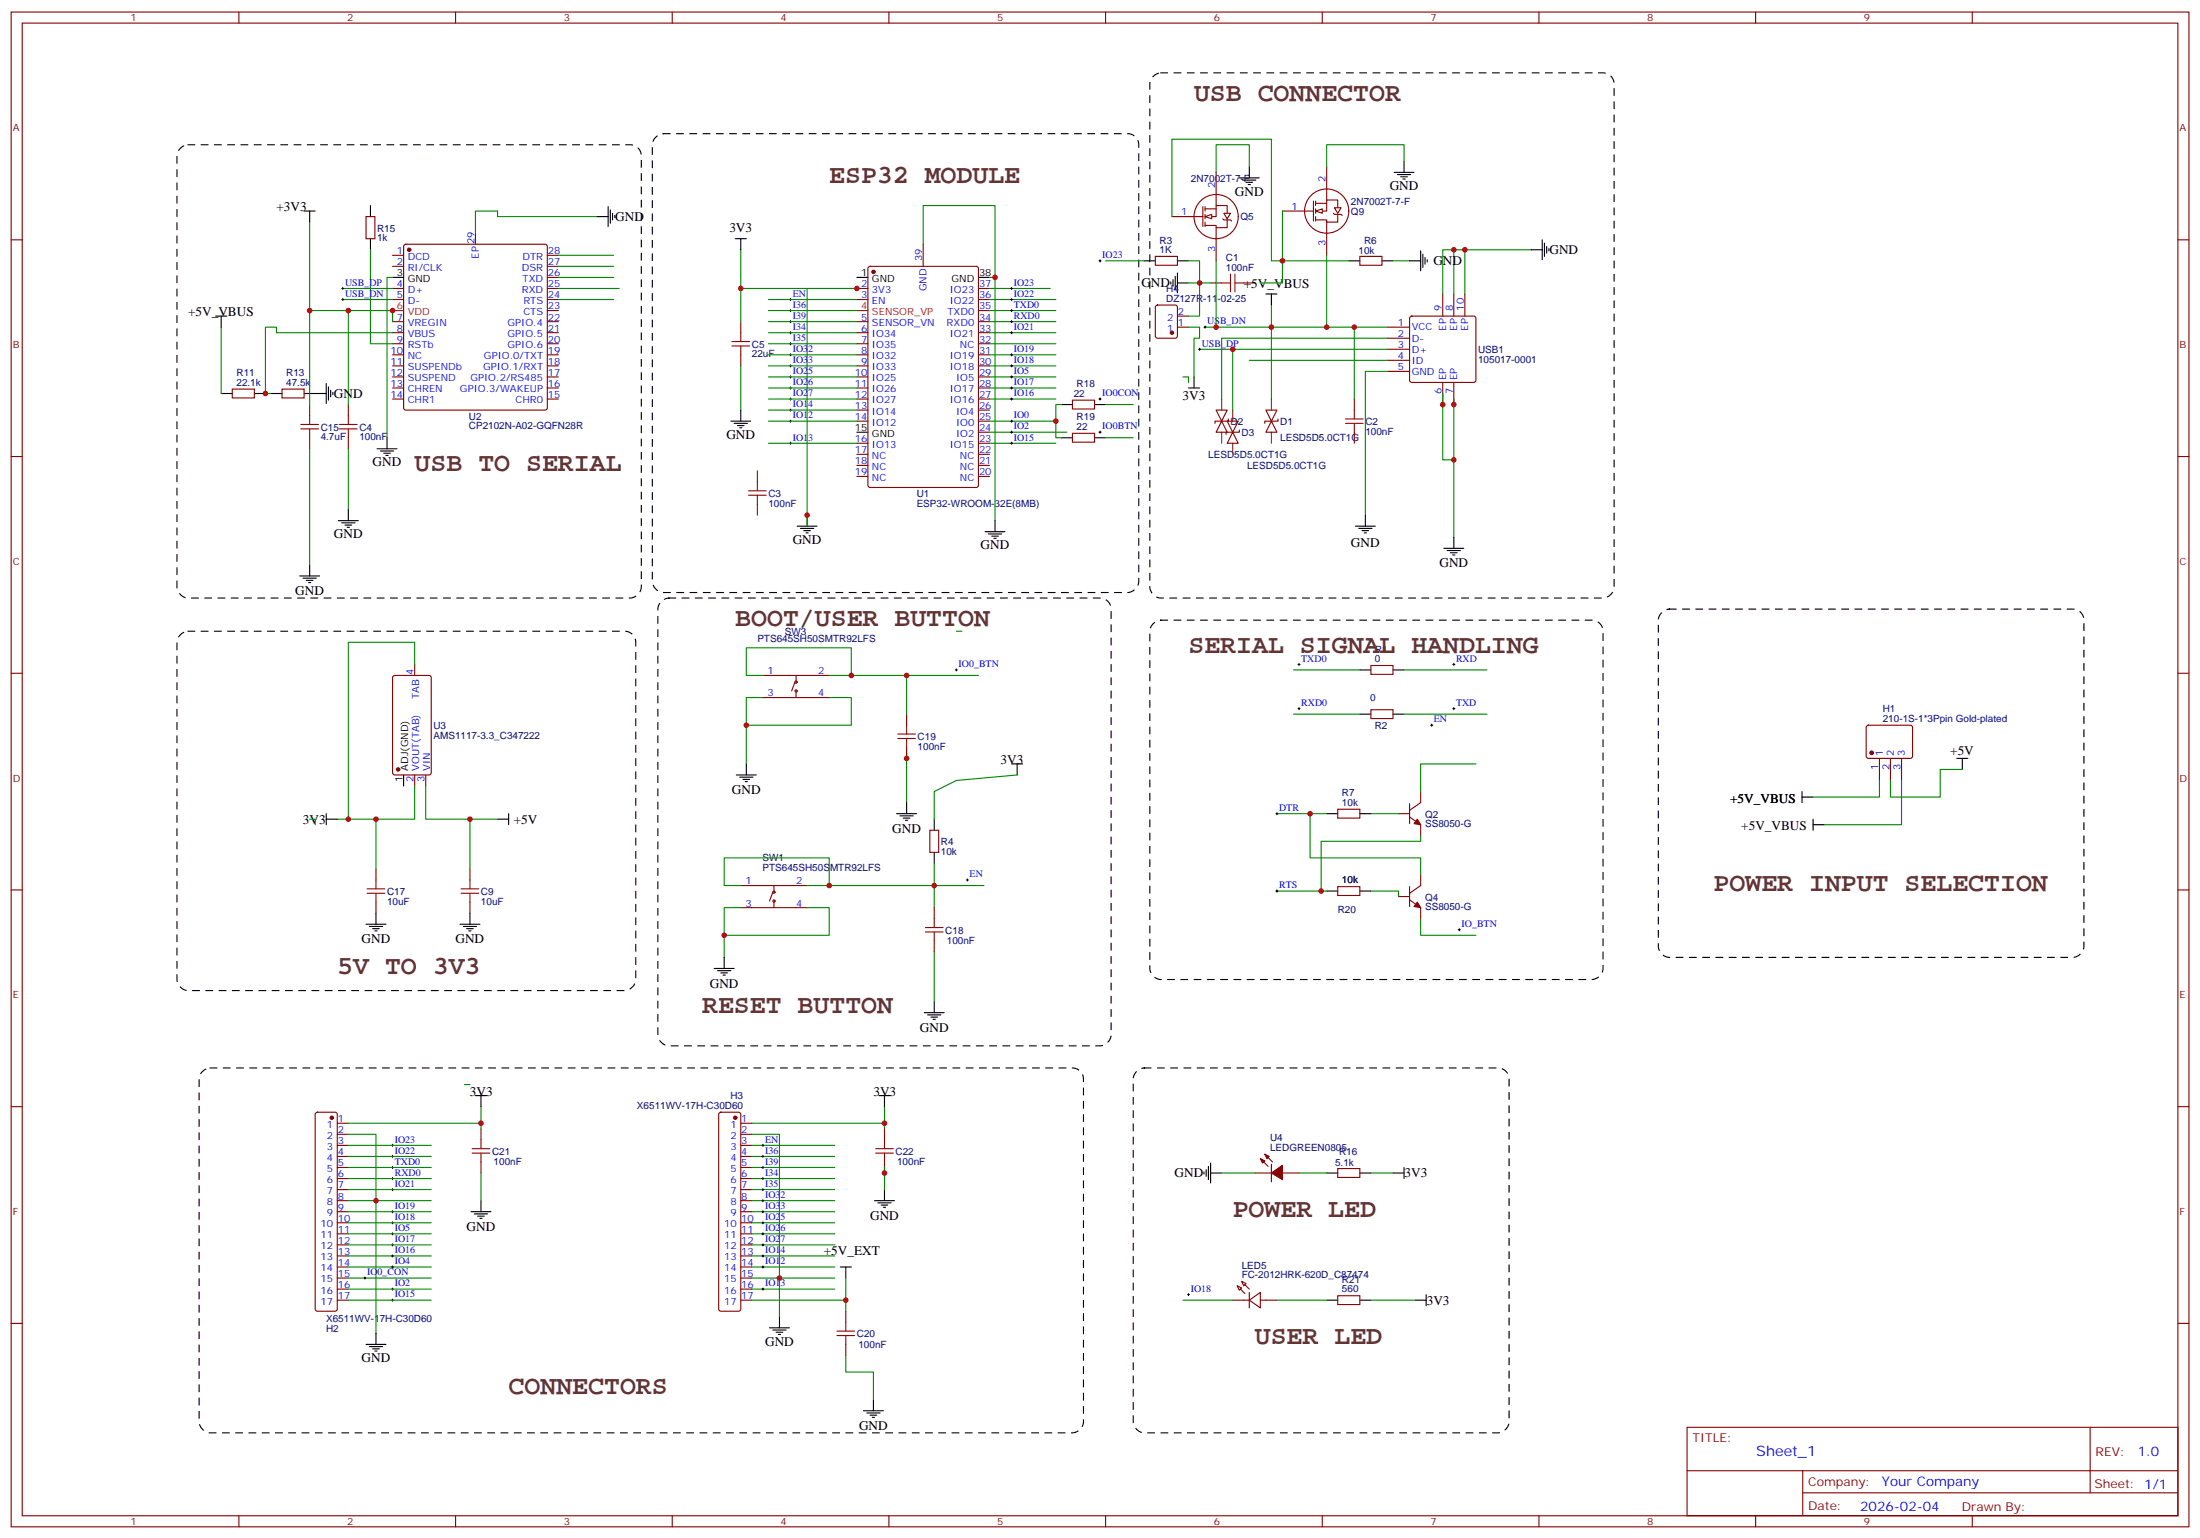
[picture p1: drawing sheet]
<svg xmlns="http://www.w3.org/2000/svg" width="702mm" height="491mm" viewBox="0 0 702 491" stroke-linecap="round" stroke-linejoin="round" font-family="sans-serif">
<g fill="none" stroke="#870000" stroke-width=".35">
<path d="M3.6 3.8h694.9v483.4h-694.9zM7.1 7.4h687.9v476.2h-687.9zM76.2 3.8v3.6M145.4 3.8v3.6M214.5 3.8v3.6M283.7 3.8v3.6M352.8 3.8v3.6M422 3.8v3.6M491.1 3.8v3.6M560.2 3.8v3.6M629.4 3.8v3.6M388.1 55v10.6"/>
<path d="M3.6 76.5h3.5M116.8 69.1h2.8v7.1h-2.8zM129 78.1l.5-.2h44.5l.5 .2 .2 .5v51.5l-.3 .5-.4 .2h-44.5l-.5-.2-.2-.5v-51.5zM151.7 74.4v3.5M294.6 77.9v7.1M374 69.1h9.9M383.9 65.9v6.4M384.6 66.6h3.5M384.6 65.9v1.4M384.6 68.4v1.4M384.6 70.9v1.4M388.1 72.6v10.6"/>
<path d="M391.6 70.2v2.4h-3.5v-.7h-3.5M391.6 68.1v-2.5h-3.5v3.5h-3.5M695 76.5h3.5M125.3 92h3.5M125.3 95.6h3.5M125.3 81.5h3.5M125.3 85h3.5M174.7 92h3.5M174.7 95.6h3.5M174.7 99.1h3.5M174.7 81.5h3.5M174.7 85h3.5"/>
<path d="M174.7 88.5h3.5M273.4 92h3.6M273.4 95.6h3.6M277.2 85.2l.5-.2h33.8l.7 .4v69.4l-.4 .7h-34.1l-.7-.4v-69.4zM312.2 92h3.6M312.2 95.6h3.6M312.2 99.1h3.6M368.7 81.8h7v2.8h-7zM386.3 90.3h3.6M396.9 90.3h3.5M434 81.8h7v2.8h-7zM460.4 93.8v7.1"/>
<path d="M463.9 93.8v7.1M467.5 93.8v7.1M125.3 102.6h3.5M125.3 106.2h3.5M125.3 109.7h3.5M125.3 113.2h3.5M125.3 116.7h3.5M174.7 102.6h3.5M174.7 106.2h3.5M174.7 109.7h3.5M174.7 113.2h3.5M174.7 116.7h3.5"/>
<path d="M236.4 102.6v3.6M236.4 113.2v3.5M273.4 102.6h3.6M273.4 106.2h3.6M273.4 109.7h3.6M273.4 113.2h3.6M273.4 116.7h3.6M312.2 102.6h3.6M312.2 106.2h3.6M312.2 109.7h3.6M312.2 113.2h3.6M312.2 116.7h3.6"/>
<path d="M442.8 104.4h7M442.8 107.9h7M442.8 111.4h7M442.8 115h7M442.8 118.5h7M450.1 101.1l.4-.2h19.8l.5 .2 .2 .5v19.7l-.2 .5-.5 .2h-19.8l-.5-.2-.2-.5v-19.7zM74.1 124.1h7.1v2.9h-7.1zM90 124.1h7v2.9h-7zM98.8 129.1v3.5M98.8 139.7v3.5M111.2 129.1v3.5M111.2 139.7v3.5"/>
<path d="M125.3 120.3h3.5M125.3 123.8h3.5M125.3 127.3h3.5M174.7 120.3h3.5M174.7 123.8h3.5M174.7 127.3h3.5M273.4 120.3h3.6M273.4 123.8h3.6M273.4 127.3h3.6M273.4 130.8h3.6M273.4 134.4h3.6M312.2 120.3h3.6"/>
<path d="M312.2 123.8h3.6M312.2 127.3h3.6M312.2 130.8h3.6M312.2 134.4h3.6M312.2 137.9h3.6M342.2 127.7h7.1v2.8h-7.1zM342.2 138.3h7.1v2.8h-7.1zM388.1 130.8h3.5l-1.7 3.6zM389.9 134.4l1.7 3.5h-3.5zM391.6 134.4h3.5l-1.7 3.5zM392 133.7v.7h-4.3v.7M393.4 137.9l1.7 3.5h-3.5z"/>
<path d="M395.5 137.2v.7h-4.2v.7M404 130.8h3.5l-1.8 3.6zM405.7 134.4l1.8 3.5h-3.5zM407.8 133.7v.7h-4.2v.7M432.2 127.3v3.5M432.2 137.9v3.5M460.4 122v7.1M463.9 122v7.1M3.6 145.7h3.5M241.7 150.2v3.6M273.4 141.4h3.6M273.4 145h3.6"/>
<path d="M273.4 148.5h3.6M273.4 152h3.6M312.2 141.4h3.6M312.2 145h3.6M312.2 148.5h3.6M312.2 152h3.6M695 145.7h3.5M241.7 160.8v3.6M3.6 214.8h3.5M125.5 215.7l.5-.2h10.9l.7 .4v30.7l-.4 .6-11.2 .1-.7-.5v-30.6zM132.3 212v3.5M243.5 215.5h21.1"/>
<path d="M253.7 217.6l-1.1 2.9M254 215.5v1.8M437.5 212.3h7v2.9h-7zM695 214.8h3.5M243.5 222.6h21.1M254 220.8v1.8M289.3 227.9v3.5M289.3 238.4v3.6M437.5 226.4h7v2.9h-7zM595.8 231.6l.4-.2h13.4l.5 .2 .2 .5v9.4l-.7 .5-13.6-.1-.5-.6v-9.2zM132.3 247.3v3.5M135.9 247.3v3.5"/>
<path d="M426.9 258.2h7.1v2.8h-7.1zM446.3 259.6h3.5M449.8 256.4v6.4M453.4 252.6v3.5l-3.6 2.5M599.8 242v7M603.3 242v7M606.8 242v7M120 277.2v3.6M150 277.2v3.6M296.7 264.9h2.8v7.1h-2.8zM449.8 260.7l3.6 2.4v3.6M453.4 279v3.5l-3.6 2.5"/>
<path d="M3.6 284h3.5M120 287.8v3.6M150 287.8v3.6M236.4 289.6h21.2M236.4 282.5h21.2M246.6 284.7l-1 2.8M247 282.5v1.8M247 287.8v1.8M298.1 289.6v3.5M426.9 282.9h7.1v2.8h-7.1zM446.3 286.1h3.5M449.8 287.1l3.6 2.5v3.5"/>
<path d="M449.8 282.9v6.3M695 284h3.5M298.1 300.2v3.5M3.6 353.1h3.5M100.8 355.1l.5-.2h5.6l.5 .2 .2 .5v62.1l-.2 .5-.5 .2h-5.6l-.5-.3-.2-.4v-62.1zM107.6 358.4h3.6M229.6 355.1l.4-.2h5.7l.5 .2 .2 .5v62.1l-.2 .5-.5 .2h-5.7l-.5-.3-.2-.4v-62.1zM236.4 358.4h3.5M695 353.1h3.5M107.6 361.9h3.6M107.6 365.4h3.6M107.6 369h3.6"/>
<path d="M107.6 372.5h3.6M107.6 376h3.6M107.6 379.6h3.6M153.5 360.2v3.5M153.5 370.7v3.6M236.4 361.9h3.5M236.4 365.4h3.5M236.4 369h3.5M236.4 372.5h3.5M236.4 376h3.5M236.4 379.6h3.5M282.3 360.2v3.5"/>
<path d="M282.3 370.7v3.6M426.9 372.9h7.1v2.8h-7.1zM107.6 383.1h3.6M107.6 386.6h3.6M107.6 390.1h3.6M107.6 393.7h3.6M107.6 397.2h3.6M236.4 383.1h3.5M236.4 386.6h3.5M236.4 390.1h3.5M236.4 393.7h3.5M236.4 397.2h3.5"/>
<path d="M107.6 400.7h3.6M107.6 404.2h3.6M107.6 407.8h3.6M107.6 411.3h3.6M107.6 414.8h3.6M236.4 400.7h3.5M236.4 404.2h3.5M236.4 407.8h3.5M236.4 411.3h3.5M236.4 414.8h3.5M269.9 418.4v3.5M3.6 422.2h3.5"/>
<path d="M269.9 428.9v3.6M695 422.2h3.5M538.4 455.4h156.6v28.2h-156.6zM667 455.4v20.9M538.4 469.2h156.5M575.3 476.3h119.6M575.3 469.2v14.2M76.2 483.6v3.6M145.4 483.6v3.6M214.5 483.6v3.6M283.7 483.6v3.6M352.8 483.6v3.6"/>
<path d="M422 483.6v3.6M491.1 483.6v3.6M560.2 483.6v3.6M629.4 483.6v3.6"/>
<circle cx="388.1" cy="69.1" r="7.1"/>
<circle cx="254" cy="217.6" r=".35"/>
<circle cx="254" cy="220.5" r=".35"/>
<circle cx="247" cy="284.7" r=".35"/>
<circle cx="247" cy="287.5" r=".35"/>
</g>
<g fill="none" stroke="#000" stroke-width=".35">
<path d="M97 67.3h3.6M98.8 67.3v3.6M118.2 65.6v3.5M118.2 76.2v3.5M190.5 69.1h3.6M194.1 65.9v6.4M194.8 67v4.2M195.5 68.1v2.1M196.2 68.8v.7M234.6 76.2h3.6M236.4 76.2v3.5M488.6 79.7h3.6"/>
<path d="M492.2 76.5v6.4M492.9 77.6v4.2M493.6 78.6v2.2M494.3 79.3v.7M125.3 88.5h3.5M273.4 88.5h3.6M312.2 88.5h3.6M365.2 83.2h3.5M375.7 83.2h3.6M404 93.8h3.5M405.7 93.8v3.5M430.4 83.2h3.6"/>
<path d="M441 83.2h3.5M68.8 100.9h3.6M70.6 100.9v3.5M70.6 125.6h3.5M81.2 125.6h3.5M86.5 125.6h3.5M97 125.6h7.1M104.1 122.4v6.3M104.8 123.4v4.3M105.5 124.5v2.1M106.2 125.2v.7M123.5 139.7v3.5"/>
<path d="M233.2 134.4h6.4M234.3 135.1h4.2M235.3 135.8h2.2M236 136.5h.7M236.4 130.8v3.6M273.4 137.9h3.6M338.7 129.1h3.5M338.7 139.7h3.5M349.3 129.1h3.5M349.3 139.7h3.5M120.3 143.2h6.4M121.4 143.9h4.2"/>
<path d="M122.4 144.6h2.2M123.2 145.3h.7M108 166.1h6.3M109 166.8h4.3M110.1 167.5h2.1M110.8 168.2h.7M111.2 162.6v3.5M254.4 167.9h6.3M255.4 168.6h4.3M256.5 169.3h2.1M257.2 170h.7M257.6 164.4v3.5"/>
<path d="M314.4 169.7h6.3M315.4 170.4h4.3M316.5 171.1h2.1M317.2 171.8h.7M317.5 166.1v3.6M432.5 167.9h6.4M433.6 168.6h4.2M434.7 169.3h2.1M435.4 170h.7M435.7 164.4v3.5M460.8 174.9h6.3M461.8 175.6h4.3"/>
<path d="M462.9 176.4h2.1M463.6 177.1h.7M463.9 171.4v3.5M95.6 183.8h6.4M96.7 184.5h4.2M97.8 185.2h2.1M98.5 185.9h.7M98.8 180.2v3.6M434 213.7h3.5M444.5 213.7h3.6M434 227.9h3.5M444.5 227.9h3.6"/>
<path d="M104.1 259.6v3.5M128.8 247.3v3.5M162.3 259.6v3.5M235 247.3h6.3M236 248h4.3M237.1 248.7h2.1M237.8 249.4h.7M238.2 243.7v3.6M286.1 259.6h6.4M289.3 256.1v3.5M322.8 243.7h3.6M324.6 243.7v3.6"/>
<path d="M423.4 259.6h3.5M434 259.6h3.5M575.1 254.3h3.5M575.1 252.6v3.5M624.5 242h3.5M626.2 242v3.5M104.1 261.4h3.5M158.8 261.4h3.5M287.2 260.3h4.2M288.3 261h2.1M289 261.7h.7M298.1 261.4v3.5"/>
<path d="M298.1 272v3.5M578.6 263.1h3.5M578.6 261.4v3.5M116.8 294.9h6.4M117.9 295.6h4.2M118.9 296.3h2.1M119.6 297h.7M120 291.4v3.5M146.8 294.9h6.3M147.8 295.6h4.3M148.9 296.3h2.1M149.6 297h.7"/>
<path d="M150 291.4v3.5M423.4 284.3h3.5M434 284.3h3.5M227.9 309h6.4M229 309.7h4.2M230 310.4h2.2M230.8 311.1h.7M231.1 305.5v3.5M298.1 319.6v3.5M295 323.1h6.3M296 323.8h4.2M297.1 324.5h2.1"/>
<path d="M297.8 325.2h.7M151.7 349.6h3.6M153.5 349.6v3.5M280.5 349.6h3.5M282.3 349.6v3.5M282.3 379.6v3.5M423.4 374.3h3.5M434 374.3h3.5M150.3 386.6h6.4M151.4 387.3h4.2M152.4 388h2.2M153.1 388.7h.7"/>
<path d="M153.5 383.1v3.5M279.1 383.1h6.3M280.1 383.8h4.3M281.2 384.5h2.1M281.9 385.2h.7M268.1 404.2h3.6M269.9 404.2v3.6M116.8 428.9h6.4M117.9 429.6h4.2M118.9 430.4h2.1M119.6 431.1h.7M120 425.4v3.5"/>
<path d="M245.6 423.7h6.3M246.6 424.4h4.3M247.7 425.1h2.1M248.4 425.8h.7M248.7 420.1v3.6M275.6 450.1h6.3M276.6 450.8h4.2M277.7 451.5h2.1M278.4 452.2h.7M278.7 446.6v3.5"/>
</g>
<path d="M125.3 99.1h3.5M273.4 99.1h3.6" fill="none" stroke="#f00" stroke-width=".35"/>
<g fill="#870000" stroke="#870000" stroke-width=".35">
<path d="M452.3 261.4l1.1 1.7-2.2-.3z"/>
<path d="M452.3 287.8l1.1 1.8-2.2-.4z"/>
<circle cx="278.7" cy="86.7" r=".53"/>
<circle cx="130.6" cy="79.7" r=".53"/>
<circle cx="127" cy="245.5" r=".53"/>
<circle cx="597.3" cy="240.2" r=".53"/>
<circle cx="105.9" cy="356.6" r=".53"/>
<circle cx="234.6" cy="356.6" r=".53"/>
</g>
<path d="M389.9 127.3v3.5M389.9 137.9v3.5M393.4 130.8v3.6M405.7 127.3v3.5M405.7 137.9v3.5M393.4 141.4v3.6" fill="none" stroke="#8c2424" stroke-width=".35"/>
<g fill="none" stroke="#a10000" stroke-width=".35">
<path d="M389.9 90.3h2.8M392.7 87.5v5.6M394.1 90.3h2.8M394.1 87.5v5.6M233.6 110.4h5.6M233.6 109h5.6M236.4 106.2v2.8M236.4 110.4v2.8M96 135.4h5.6M96 136.8h5.6M98.8 132.6v2.8M98.8 136.8v2.9"/>
<path d="M108.3 135.4h5.7M108.3 136.8h5.7M111.2 132.6v2.8M111.2 136.8v2.9M429.4 133.7h5.6M429.4 135.1h5.6M432.2 130.8v2.9M432.2 135.1v2.8M238.9 156.6h5.6M238.9 158h5.6M241.7 153.8v2.8M241.7 158v2.8"/>
<path d="M286.5 234.2h5.6M286.5 235.6h5.6M289.3 231.4v2.8M289.3 235.6v2.8M117.2 285h5.6M117.2 283.6h5.6M120 280.8v2.8M120 285v2.8M147.1 285h5.7M147.1 283.6h5.7M150 280.8v2.8M150 285v2.8"/>
<path d="M295.3 295.9h5.7M295.3 297.4h5.7M298.1 293.1v2.8M298.1 297.4v2.8M150.7 366.5h5.6M150.7 367.9h5.6M153.5 363.7v2.8M153.5 367.9v2.8M279.4 366.5h5.7M279.4 367.9h5.7M282.3 363.7v2.8M282.3 367.9v2.8"/>
<path d="M267.1 424.7h5.6M267.1 426.1h5.6M269.9 421.9v2.8M269.9 426.1v2.8"/>
</g>
<g fill="none" stroke="#008700" stroke-width=".35">
<path d="M98.8 70.9v28.2M118.2 79.7v30h7.1M190.5 69.1h-31.7v-1.8h-7.1v7.1M236.4 79.7v12.3h37h-15.8v75.9M294.6 77.9v-12.3h22.9v100.5M463.9 79.7v14.1M467.5 79.7v14.1M488.6 79.7h-28.2v14.1M109.4 92h15.9M109.4 95.6h15.9M111.2 99.1v30M125.3 88.5h-1.8v51.2"/>
<path d="M178.2 88.5h17.6M178.2 81.5h17.6M178.2 85h17.6M178.2 92h19.4M178.2 95.6h17.6M236.4 92v10.6M245.2 95.6h28.2M245.2 99.1h28.2M315.8 92h19.4M315.8 99.1h21.1M315.8 88.5h1.7M315.8 95.6h21.1"/>
<path d="M405.7 97.3v7.1h-21.1M70.6 104.4v21.2M125.3 102.6v-3.5h-26.5v30M125.3 106.2h-37.1v-1.8h-3.5v21.2h1.8M236.4 116.7v14.1M245.2 102.6h28.2M245.2 113.2h28.2M245.2 106.2h28.2M245.2 109.7h28.2M245.2 116.7h28.2M315.8 102.6h21.1M315.8 106.2h21.1"/>
<path d="M315.8 109.7h21.1M315.8 113.2h21.1M315.8 116.7h21.1M382.8 111.4h10.6M398.7 115h44.1M432.2 104.4v22.9M442.8 107.9h-52.9v19.4M442.8 111.4h-49.4v19.4M442.8 104.4h-37.1v22.9M442.8 118.5h-7.1v45.9M245.2 120.3h28.2M245.2 123.8h28.2"/>
<path d="M245.2 127.3h28.2M245.2 130.8h28.2M245.2 134.4h28.2M315.8 134.4h21.1M315.8 120.3h21.1M315.8 123.8h21.1M315.8 127.3h21.1M315.8 137.9h24.7M338.7 129.1h-1.8v10.6h1.8M352.8 129.1h8.8M352.8 139.7h8.8M460.4 125.6v21.1h3.5v-19.4"/>
<path d="M98.8 143.2v37M111.2 143.2v19.4M245.2 141.4h28.2M315.8 141.4h21.1M463.9 146.7v24.7M132.3 212v-7.1h-21.1v56.5M271.7 215.5h17.6v12.4M305.2 201.4h1.8M238.2 231.4v12.3M243.5 222.6h-5.3v8.8h33.5v-8.8h-7.1M132.3 250.8v10.6h-12.3v15.8M135.9 250.8v10.6h14.1v15.8"/>
<path d="M289.3 240.2v15.9M324.6 247.3l-19.4 1.7-7.1 3.6v8.8M407.5 259.6h15.9M418.1 259.6v14.1h35.3v5.3M437.5 259.6h8.8M471 243.7h-17.6v8.9M599.8 249v5.3h-21.2M606.8 249v14.1h-24.7M626.2 245.5h-7v8.8h-15.9v-5.3M98.8 261.4h1.8v1.7M107.6 261.4h12.4M150 261.4h8.8"/>
<path d="M298.1 275.5v7h15.9M453.4 266.7v1.7h-31.8v15.9M231.1 298.4v7.1M236.4 282.5h-5.3v-8.8h33.5v8.8h-7M236.4 289.6h-5.3v8.8h33.5v-8.8h-7M264.6 282.5h33.5v7.1M407.5 284.3h15.9M437.5 284.3h8.8v1.8M453.4 293.1v5.3h17.6M298.1 303.7v15.9M111.2 358.4h42.3v1.8M148.2 346h1.8"/>
<path d="M153.5 353.1v5.3M239.9 358.4h42.4v1.8M282.3 353.1v5.3M111.2 361.9h8.8v63.5M111.2 379.6h26.4M111.2 376h26.4M111.2 365.4h26.4M111.2 369h26.4M111.2 372.5h26.4M153.5 374.3v8.8M239.9 372.5h26.5M239.9 361.9h8.8v58.2"/>
<path d="M239.9 379.6h26.5M239.9 376h26.5M239.9 365.4h26.5M239.9 369h26.5M282.3 372.5v7.1M111.2 393.7h26.4M111.2 390.1h26.4M111.2 386.6h26.4M111.2 397.2h26.4M111.2 383.1h26.4M239.9 383.1h26.5M239.9 397.2h26.5"/>
<path d="M239.9 393.7h26.5M239.9 390.1h26.5M239.9 386.6h26.5M111.2 411.3h26.4M111.2 400.7h26.4M111.2 414.8h26.4M111.2 407.8h26.4M111.2 404.2h26.4M239.9 404.2h26.5M239.9 411.3h26.5M239.9 400.7h26.5M239.9 414.8h30"/>
<path d="M239.9 407.8h26.5M269.9 407.8v10.6M269.9 432.5v5.3h8.8v8.8"/>
</g>
<g fill="none" stroke="#000" stroke-width=".32">
<path d="M109 92h.7M109 95.6h.7M109.4 91.7v.7M109.4 95.2v.7M251.9 95.6h.7M251.9 99.1h.7M252.3 95.2v.7M252.3 98.7v.7M322.5 92h.7M322.5 95.6h.7M322.5 99.1h.7M322.8 91.7v.7"/>
<path d="M322.8 95.2v.7M322.8 98.7v.7M251.9 116.7h.7M251.9 113.2h.7M251.9 109.7h.7M251.9 106.2h.7M251.9 102.6h.7M252.3 102.3v.7M252.3 105.8v.7M252.3 109.3v.7M252.3 112.9v.7M252.3 116.4v.7"/>
<path d="M252.3 119.9v.7M322.5 116.7h.7M322.5 113.2h.7M322.5 106.2h.7M322.5 102.6h.7M322.8 102.3v.7M322.8 105.8v.7M322.8 112.9v.7M322.8 116.4v.7M322.8 119.9v.7M382.4 111.4h.8M382.8 111.1v.7"/>
<path d="M384.2 104.4h.7M384.6 104v.7M251.9 127.3h.7M251.9 134.4h.7M251.9 130.8h.7M251.9 123.8h.7M251.9 120.3h.7M252.3 123.4v.7M252.3 127v.7M252.3 130.5v.7M252.3 134v.7M322.5 127.3h.7"/>
<path d="M322.5 137.9h.7M322.5 134.4h.7M322.5 123.8h.7M322.5 120.3h.7M322.8 123.4v.7M322.8 127v.7M322.8 134v.7M322.8 137.5v.8M350.7 127.3h.7M350.7 137.9h.7M351 127v.7M351 137.5v.8"/>
<path d="M251.9 141.4h.7M252.3 141.1v.7M322.5 141.4h.7M322.8 141.1v.7M456.5 231.4h.7M456.9 231v.7M407.1 259.6h.7M407.5 259.3v.7M407.1 284.3h.7M407.5 284v.7M465.3 296.7h.8M465.7 296.3v.7"/>
<path d="M124.9 365.4h.7M124.9 369h.7M124.9 372.5h.7M124.9 376h.7M124.9 379.6h.7M125.3 365.1v.7M125.3 368.6v.7M125.3 372.1v.8M125.3 375.7v.7M125.3 379.2v.7M243.1 365.4h.7M243.1 369h.7"/>
<path d="M243.1 372.5h.7M243.1 376h.7M243.1 379.6h.7M243.5 365.1v.7M243.5 368.6v.7M243.5 372.1v.8M243.5 375.7v.7M243.5 379.2v.7M124.9 386.6h.7M124.9 390.1h.7M124.9 393.7h.7M124.9 397.2h.7"/>
<path d="M125.3 386.3v.7M125.3 389.8v.7M125.3 393.3v.7M125.3 396.8v.7M243.1 383.1h.7M243.1 386.6h.7M243.1 390.1h.7M243.1 393.7h.7M243.1 397.2h.7M243.5 382.7v.7M243.5 386.3v.7M243.5 389.8v.7"/>
<path d="M243.5 393.3v.7M243.5 396.8v.7M116.1 407.8h.7M116.5 407.4v.7M124.9 400.7h.7M124.9 404.2h.7M124.9 411.3h.7M124.9 414.8h.7M125.3 400.4v.7M125.3 403.9v.7M125.3 411v.7M125.3 414.5v.7"/>
<path d="M243.1 400.7h.7M243.1 404.2h.7M243.1 411.3h.7M243.5 400.4v.7M243.5 403.9v.7M243.5 411v.7"/>
</g>
<path d="M370.5 23.2h141.1a3.5 3.5 0 0 1 3.5 3.6v160.5a3.8 3.8 0 0 1-3.5 3.5h-141.1a3.8 3.8 0 0 1-3.6-3.5v-160.5a3.8 3.8 0 0 1 3.6-3.6M60 46.2h141.1a3.5 3.5 0 0 1 3.5 3.5v137.6a3.8 3.8 0 0 1-3.5 3.5h-141.1a3.8 3.8 0 0 1-3.5-3.5v-137.6a3.8 3.8 0 0 1 3.5-3.5M211.7 42.7h148.2a3.5 3.5 0 0 1 3.5 3.5v139.3a3.8 3.8 0 0 1-3.5 3.6h-148.2a3.8 3.8 0 0 1-3.5-3.6v-139.3a3.8 3.8 0 0 1 3.5-3.5M213.5 190.8h137.5a3.5 3.5 0 0 1 3.6 3.5v135.9a3.8 3.8 0 0 1-3.6 3.5h-137.5a3.8 3.8 0 0 1-3.6-3.5v-135.9a3.8 3.8 0 0 1 3.6-3.5M532.7 194.3h128.8a3.5 3.5 0 0 1 3.5 3.6v104a3.8 3.8 0 0 1-3.5 3.6h-128.8a3.8 3.8 0 0 1-3.5-3.6v-104a3.8 3.8 0 0 1 3.5-3.6M60 201.4h139.4a3.5 3.5 0 0 1 3.5 3.5v107.6a3.8 3.8 0 0 1-3.5 3.6h-139.4a3.8 3.8 0 0 1-3.5-3.6v-107.6a3.8 3.8 0 0 1 3.5-3.5M67.1 340.7h275.1a3.5 3.5 0 0 1 3.6 3.6v109.3a3.8 3.8 0 0 1-3.6 3.6h-275.1a3.8 3.8 0 0 1-3.6-3.6v-109.3a3.8 3.8 0 0 1 3.6-3.6" fill="none" stroke="#000" stroke-width=".35" stroke-dasharray="2.1 2.1"/>
<g fill="#fff" stroke="#870000" stroke-width=".35">
<path d="M384.6 69.1l2.1-.7v1.4z"/>
<path d="M390.6 68.1h2.1l-1.1 1.7z"/>
</g>
<g fill="none" stroke="#870000" stroke-width=".35">
<path d="M423.4 53.2v10.6M390.2 69.8l.4 .4h2.1l.3 .3M409.3 67.3h9.8M419.1 64.2v6.3M419.8 64.9h3.6M419.8 64.2v1.4M419.8 66.6v1.5M419.8 69.1v1.4M423.4 70.9v10.6M426.9 68.4v2.5h-3.5v-.7h-3.6M426.9 66.3v-2.5h-3.5v3.5h-3.6"/>
<circle cx="423.4" cy="67.3" r="7.1"/>
</g>
<path d="M388.1 83.2v21.2" fill="none" stroke="#008700" stroke-width=".35"/>
<g fill="#fff" stroke="#870000" stroke-width=".35">
<path d="M419.8 67.3l2.2-.7v1.5z"/>
<path d="M425.8 66.3h2.2l-1.1 1.8z"/>
</g>
<g fill="none" stroke="#870000" stroke-width=".35">
<path d="M425.5 68.1l.3 .3h2.2l.3 .4M368.9 97.5l.5-.2h5.6l.7 .5v9.4l-.4 .7h-5.9l-.7-.4v-9.5zM375.7 104.4h3.6M375.7 100.9h3.6M400.4 374.3h5.3M402.2 369.7l2.5 2.4M403.6 368.3l2.5 2.4M405.7 371.4v5.7M409.3 374.3h5.2M393.4 414.8h5.3M394.8 410.2l1.4 .8-.7 .7zM396.2 408.8l1.4 .7-.7 .7z"/>
<path d="M398.7 414.8l3.5-2.4v4.9zM398.7 412.4v4.9M402.2 414.8h5.3M426.9 413.4h7.1v2.8h-7.1z"/>
</g>
<g fill="none" stroke="#008700" stroke-width=".35">
<path d="M398.7 53.2v-7h-10.6v8.8M448.1 51.5v-5.3h-24.7v7M374 69.1v-24.7h31.7v38.8h3.6v7.1h-7.1M409.3 67.3v15.9h21.1M352.8 83.2h12.4M379.3 83.2h3.5v17.7h-3.5M379.3 90.3h7M423.4 81.5v22.9M444.5 83.2h5.3M379.3 104.4h3.5v3.5h-1.8v12.4M377.5 120.3h1.8v1.7M243.5 215.5h-5.3v-8.8h33.5v8.8h-7.1"/>
<path d="M289.3 215.5h22.9M412.8 213.7h21.2M448.1 213.7h26.4M412.8 227.9h21.2M448.1 227.9h26.4M389.9 374.3h10.5M414.5 374.3h8.9M437.5 374.3h7M377.5 414.8h15.9M407.5 414.8h15.9M437.5 414.8h14.1"/>
</g>
<g fill="none" stroke="#000" stroke-width=".35">
<path d="M395.5 56.8h6.3M396.6 57.5h4.2M397.6 58.2h2.1M398.3 58.9h.7M398.7 53.2v3.6M444.9 55h6.3M445.9 55.7h4.3M447 56.4h2.1M447.7 57.1h.7M448.1 51.5v3.5M373.6 89.9v.7M374.3 89.2v2.1"/>
<path d="M375 88.2v4.2M375.7 90.3h3.6M375.7 87.1v6.4M449.8 83.2h3.6M453.4 80v6.4M454.1 81.1v4.2M454.8 82.2v2.1M455.5 82.9v.7M379.3 123.8h3.5M381 120.3v3.5M384.2 373.9v.7M384.9 373.2v2.1"/>
<path d="M385.6 372.1v4.3M386.3 374.3h3.6M386.3 371.1v6.3M444.5 374.3h3.6M448.1 372.5v3.5M423.4 414.8h3.5M434 414.8h3.5M451.6 414.8h3.5M455.1 413.1v3.5"/>
</g>
<g fill="none" stroke="#000" stroke-width=".32">
<path d="M350.7 83.2h.7M351 82.9v.7M304.8 213.7h.7M305.2 213.4v.7M414.2 212h.7M414.5 211.6v.7M463.6 212h.7M463.9 211.6v.7M414.2 226.1h.7M414.5 225.7v.7M463.6 226.1h.7M463.9 225.7v.7"/>
<path d="M308.4 280.8h.7M308.7 280.4v.7M378.9 413.1h.7M379.3 412.7v.7"/>
</g>
<g fill="#870000" stroke="#870000" stroke-width=".35">
<path d="M395.9 411.3l1.4 1.4z"/>
<path d="M397.3 409.9l1.4 1.4z"/>
<path d="M405.7 374.3l3.6-2.5v4.6z"/>
<path d="M403.6 368.3l1.4 .7-.7 .7z"/>
<path d="M402.2 369.7l1.4 .7-.7 .7z"/>
<circle cx="374" cy="106.2" r=".53"/>
</g>
<path d="M370.5 197.9h137.5a3.5 3.5 0 0 1 3.6 3.5v107.6a3.8 3.8 0 0 1-3.6 3.5h-137.5a3.8 3.8 0 0 1-3.6-3.5v-107.6a3.8 3.8 0 0 1 3.6-3.5M365.2 340.7h112.8a3.5 3.5 0 0 1 3.6 3.6v109.3a3.8 3.8 0 0 1-3.6 3.6h-112.8a3.8 3.8 0 0 1-3.6-3.6v-109.3a3.8 3.8 0 0 1 3.6-3.6" fill="none" stroke="#000" stroke-width=".35" stroke-dasharray="2.1 2.1"/>
<g fill="#c00">
<circle cx="236.4" cy="92" r=".88"/>
<circle cx="317.5" cy="88.5" r=".88"/>
<circle cx="125.3" cy="99.1" r=".88"/>
<circle cx="98.8" cy="99.1" r=".88"/>
<circle cx="111.2" cy="99.1" r=".88"/>
<circle cx="84.7" cy="125.6" r=".88"/>
<circle cx="432.2" cy="104.4" r=".88"/>
<circle cx="405.7" cy="104.4" r=".88"/>
<circle cx="463.9" cy="146.7" r=".88"/>
<circle cx="460.4" cy="129.1" r=".88"/>
<circle cx="463.9" cy="129.1" r=".88"/>
<circle cx="467.5" cy="79.7" r=".88"/>
<circle cx="463.9" cy="79.7" r=".88"/>
<circle cx="393.4" cy="111.4" r=".88"/>
<circle cx="120" cy="261.4" r=".88"/>
<circle cx="150" cy="261.4" r=".88"/>
<circle cx="111.2" cy="261.4" r=".88"/>
<circle cx="264.6" cy="282.5" r=".88"/>
<circle cx="231.1" cy="298.4" r=".88"/>
<circle cx="418.1" cy="259.6" r=".88"/>
<circle cx="421.6" cy="284.3" r=".88"/>
<circle cx="271.7" cy="215.5" r=".88"/>
<circle cx="238.2" cy="231.4" r=".88"/>
<circle cx="298.1" cy="282.5" r=".88"/>
<circle cx="257.6" cy="164.4" r=".88"/>
<circle cx="336.9" cy="134.4" r=".88"/>
<circle cx="273.4" cy="92" r=".88"/>
<circle cx="120" cy="383.1" r=".88"/>
<circle cx="248.7" cy="407.8" r=".88"/>
<circle cx="153.5" cy="358.4" r=".88"/>
<circle cx="269.9" cy="414.8" r=".88"/>
<circle cx="282.3" cy="358.4" r=".88"/>
<circle cx="282.3" cy="374.3" r=".88"/>
<circle cx="388.1" cy="104.4" r=".88"/>
<circle cx="423.4" cy="104.4" r=".88"/>
<circle cx="409.3" cy="83.2" r=".88"/>
<circle cx="382.8" cy="90.3" r=".88"/>
<circle cx="289.3" cy="242" r=".88"/>
<circle cx="289.3" cy="215.5" r=".88"/>
</g>
<g font-size="8.5" fill="#633">
<text x="381" y="32.1">USB CONNECTOR</text>
<text x="264.6" y="58.5">ESP32 MODULE</text>
<text x="132.3" y="150.2">USB TO SERIAL</text>
<text x="234.6" y="199.6">BOOT/USER BUTTON</text>
<text x="379.3" y="208.5">SERIAL SIGNAL HANDLING</text>
<text x="546.8" y="284.3">POWER INPUT SELECTION</text>
<text x="107.6" y="310.8">5V TO 3V3</text>
<text x="224" y="323.1">RESET BUTTON</text>
<text x="393.4" y="388.4">POWER LED</text>
<text x="400.4" y="428.9">USER LED</text>
<text x="162.3" y="444.8">CONNECTORS</text>
</g>
<text font-size="4.6" fill="#00f" x="560.5" y="464.4">Sheet_1</text>
<g font-size="4.2">
<text x="394.1" y="62.4">GND</text>
<text x="443.5" y="60.6">GND</text>
<text x="88.2" y="67.3">+3V3</text>
<text x="196.4" y="70.6">GND</text>
<text x="232.7" y="74">3V3</text>
<text x="494.5" y="81.2">GND</text>
<text x="457.4" y="84.6">GND</text>
<text x="364.2" y="91.7">GND</text>
<text x="396.9" y="92">+5V_VBUS</text>
<text x="60" y="100.9">+5V_VBUS</text>
<text x="106.6" y="127">GND</text>
<text x="377.4" y="127.6">3V3</text>
<text x="231.8" y="140">GND</text>
<text x="118.9" y="148.8">GND</text>
<text x="106.6" y="171.8">GND</text>
<text x="253" y="173.5">GND</text>
<text x="312.9" y="175.3">GND</text>
<text x="431.1" y="174.7">GND</text>
<text x="459.4" y="181">GND</text>
<text x="94.2" y="189.8">GND</text>
<text x="319.3" y="243.7">3V3</text>
<text x="622.3" y="240.8">+5V</text>
<text x="233.6" y="253.4">GND</text>
<text x="552.1" y="256.1">+5V_VBUS</text>
<text x="96.6" y="262.8">3V3</text>
<text x="164" y="262.8">+5V</text>
<text x="284.7" y="265.7">GND</text>
<text x="555.7" y="264.9">+5V_VBUS</text>
<text x="115.4" y="300.8">GND</text>
<text x="145.4" y="300.8">GND</text>
<text x="226.5" y="315.1">GND</text>
<text x="293.5" y="329.2">GND</text>
<text x="150" y="349.6">3V3</text>
<text x="278.7" y="349.6">3V3</text>
<text x="374.8" y="375.7">GND</text>
<text x="448.2" y="375.7">3V3</text>
<text x="277.7" y="389.2">GND</text>
<text x="148.9" y="392.7">GND</text>
<text x="262.9" y="400.5">+5V_EXT</text>
<text x="455.3" y="416.2">3V3</text>
<text x="244.2" y="429.3">GND</text>
<text x="115.4" y="434.6">GND</text>
<text x="274.1" y="456.2">GND</text>
</g>
<g font-size="4.2" fill="#00f">
<text x="682.2" y="464.7">1.0</text>
<text x="600.6" y="474.2">Your Company</text>
<text x="593.6" y="482">2026-02-04</text>
</g>
<g font-size="3.9" fill="#800">
<text x="540.1" y="460">TITLE:</text>
<text x="668.8" y="464.7">REV:</text>
<text x="577" y="474.2">Company:</text>
<text x="668.4" y="474.8">Sheet: 1/1</text>
<text x="577" y="481.9">Date:</text>
<text x="626.1" y="481.9">Drawn By:</text>
</g>
<g font-size="3.2" fill="#800">
<text x="41.7" y="6.8">1</text>
<text x="110.8" y="6.8">2</text>
<text x="180" y="6.8">3</text>
<text x="249.1" y="6.8">4</text>
<text x="318.2" y="6.8">5</text>
<text x="387.4" y="6.8">6</text>
<text x="456.5" y="6.8">7</text>
<text x="525.7" y="6.8">8</text>
<text x="594.8" y="6.8">9</text>
<text x="4.1" y="41.9">A</text>
<text x="695.5" y="41.9">A</text>
<text x="4.1" y="111.1">B</text>
<text x="695.5" y="111.1">B</text>
<text x="4.1" y="180.2">C</text>
<text x="695.5" y="180.2">C</text>
<text x="4.1" y="249.4">D</text>
<text x="695.5" y="249.4">D</text>
<text x="4.1" y="318.5">E</text>
<text x="695.5" y="318.5">E</text>
<text x="4.1" y="387.7">F</text>
<text x="695.5" y="387.7">F</text>
<text x="41.7" y="486.6">1</text>
<text x="110.8" y="486.6">2</text>
<text x="180" y="486.6">3</text>
<text x="249.1" y="486.6">4</text>
<text x="318.2" y="486.6">5</text>
<text x="387.4" y="486.6">6</text>
<text x="456.5" y="486.6">7</text>
<text x="525.7" y="486.6">8</text>
<text x="594.8" y="486.6">9</text>
</g>
<g font-size="3.2" fill="#000080">
<text x="380" y="58">2N7002T-7-F</text>
<text x="431.1" y="65.5">2N7002T-7-F</text>
<text x="395.9" y="70.3">Q5</text>
<text x="431.1" y="68.5">Q9</text>
<text x="120.3" y="76.9">1k</text>
<text x="120.3" y="73.9">R15</text>
<text x="370" y="77.7">R3</text>
<text x="435.3" y="77.7">R6</text>
<text x="370" y="80.8">1K</text>
<text x="391.2" y="83.4">C1</text>
<text x="433.5" y="81">10k</text>
<text x="391.2" y="86.4">100nF</text>
<text x="372.2" y="93.2">H4</text>
<text x="372.2" y="96.3">DZ127R-11-02-25</text>
<text x="239.9" y="114">22uF</text>
<text x="239.9" y="110.9">C5</text>
<text x="471.7" y="112.7">USB1</text>
<text x="471.7" y="115.7">105017-0001</text>
<text x="75.5" y="123.1">22.1k</text>
<text x="75.5" y="120.1">R11</text>
<text x="91.3" y="123.1">47.5k</text>
<text x="91.3" y="120.1">R13</text>
<text x="343.6" y="123.6">R18</text>
<text x="342.7" y="126.8">22</text>
<text x="102.3" y="137.4">C15</text>
<text x="114.7" y="137.4">C4</text>
<text x="149.6" y="137">CP2102N-A02-GQFN28R</text>
<text x="149.6" y="133.9">U2</text>
<text x="343.6" y="137.2">22</text>
<text x="343.6" y="134.2">R19</text>
<text x="392.7" y="135.5">D2</text>
<text x="408.6" y="135.6">D1</text>
<text x="435.7" y="135.6">C2</text>
<text x="102.3" y="140.4">4.7uF</text>
<text x="114.7" y="140.4">100nF</text>
<text x="396.2" y="139">D3</text>
<text x="408.5" y="140.7">LESD5D5.0CT1G</text>
<text x="435.7" y="138.7">100nF</text>
<text x="385.6" y="146">LESD5D5.0CT1G</text>
<text x="397.9" y="149.6">LESD5D5.0CT1G</text>
<text x="245.2" y="161.6">100nF</text>
<text x="245.2" y="158.6">C3</text>
<text x="292.5" y="161.7">ESP32-WROOM-32E(8MB)</text>
<text x="292.5" y="158.5">U1</text>
<text x="250.5" y="202.6">SW3</text>
<text x="241.7" y="204.9">PTS645SH50SMTR92LFS</text>
<text x="438.8" y="208.2">R1</text>
<text x="438.8" y="211.3">0</text>
<text x="437.2" y="223.7">0</text>
<text x="600.8" y="227.3">H1</text>
<text x="138.3" y="232.7">U3</text>
<text x="438.7" y="232.5">R2</text>
<text x="600.8" y="230.3">210-1S-1*3Ppin Gold-plated</text>
<text x="138.3" y="235.7">AMS1117-3.3_C347222</text>
<text x="292.8" y="239.2">100nF</text>
<text x="292.8" y="236.2">C19</text>
<text x="428.2" y="257.1">10k</text>
<text x="428.2" y="254.1">R7</text>
<text x="454.8" y="263.9">SS8050-G</text>
<text x="454.8" y="260.9">Q2</text>
<text x="300.2" y="269.7">R4</text>
<text x="243.3" y="274.7">SW1</text>
<text x="300.2" y="272.7">10k</text>
<text x="243.3" y="277.7">PTS645SH50SMTR92LFS</text>
<text x="428.2" y="281.8">10k</text>
<text x="123.5" y="285.6">C17</text>
<text x="153.5" y="285.6">C9</text>
<text x="454.8" y="287.3">Q4</text>
<text x="123.5" y="288.6">10uF</text>
<text x="153.5" y="288.6">10uF</text>
<text x="426.9" y="291.4">R20</text>
<text x="454.8" y="290.4">SS8050-G</text>
<text x="301.7" y="297.9">C18</text>
<text x="302.2" y="301.3">100nF</text>
<text x="203.3" y="353.8">X6511WV-17H-C30D60</text>
<text x="233.1" y="350.7">H3</text>
<text x="405.3" y="364.2">U4</text>
<text x="157" y="368.5">C21</text>
<text x="157.5" y="371.9">100nF</text>
<text x="285.8" y="368.5">C22</text>
<text x="286.3" y="371.9">100nF</text>
<text x="405.3" y="367.2">LEDGREEN0805</text>
<text x="427.3" y="368.5">R16</text>
<text x="426" y="372">5.1k</text>
<text x="396.3" y="407.8">FC-2012HRK-620D_C87474</text>
<text x="396.3" y="404.7">LED5</text>
<text x="428.2" y="412.4">560</text>
<text x="428.2" y="409.3">R21</text>
<text x="104" y="421.9">X6511WV-17H-C30D60</text>
<text x="104" y="424.9">H2</text>
<text x="273.4" y="426.7">C20</text>
<text x="273.9" y="430.1">100nF</text>
</g>
<g font-size="3.2" fill="#00f">
<text x="387.7" y="59.9" transform="rotate(-90 387.7 59.9)">2</text>
<text x="423" y="58.2" transform="rotate(-90 423 58.2)">2</text>
<text x="376.9" y="68.8">1</text>
<text x="412.2" y="67">1</text>
<text x="151.4" y="77.9" transform="rotate(-90 151.4 77.9)">29</text>
<text x="126.6" y="81.1">1</text>
<text x="130.1" y="82.9">DCD</text>
<text x="152.8" y="82.6" transform="rotate(-90 152.8 82.6)">EP</text>
<text x="166.7" y="82.9">DTR</text>
<text x="174.8" y="81.1">28</text>
<text x="294.3" y="83.2" transform="rotate(-90 294.3 83.2)">39</text>
<text x="351.8" y="82.3">IO23</text>
<text x="387.7" y="80.3" transform="rotate(-90 387.7 80.3)">3</text>
<text x="423" y="78.5" transform="rotate(-90 423 78.5)">3</text>
<text x="126.6" y="84.6">2</text>
<text x="130.1" y="86.4">RI/CLK</text>
<text x="166.5" y="86.4">DSR</text>
<text x="166.8" y="89.9">TXD</text>
<text x="174.8" y="88.2">26</text>
<text x="174.8" y="84.6">27</text>
<text x="110.1" y="91.2">USB_DP</text>
<text x="110.1" y="94.7">USB_DN</text>
<text x="126.6" y="91.7">4</text>
<text x="126.6" y="95.2">5</text>
<text x="130.1" y="93.5">D+</text>
<text x="166.5" y="93.5">RXD</text>
<text x="174.8" y="95.2">24</text>
<text x="174.8" y="91.7">25</text>
<text x="253" y="94.7">EN</text>
<text x="274.8" y="95.2">3</text>
<text x="274.8" y="91.7">2</text>
<text x="278.3" y="93.5">3V3</text>
<text x="295.7" y="93" transform="rotate(-90 295.7 93)">GND</text>
<text x="303.1" y="93.5">IO23</text>
<text x="312.4" y="91.7">37</text>
<text x="312.4" y="95.2">36</text>
<text x="323.5" y="91.2">IO23</text>
<text x="323.5" y="94.7">IO22</text>
<text x="130.1" y="97">D-</text>
<text x="167" y="100.5">CTS</text>
<text x="167" y="97">RTS</text>
<text x="174.8" y="98.7">23</text>
<text x="253" y="101.7">I39</text>
<text x="253" y="98.2">I36</text>
<text x="278.3" y="97">EN</text>
<text x="302.3" y="100.5">TXD0</text>
<text x="303.1" y="97">IO22</text>
<text x="312.4" y="98.7">35</text>
<text x="323.5" y="98.2">TXD0</text>
<text x="323.5" y="101.7">RXD0</text>
<text x="375.9" y="100.5">2</text>
<text x="460.1" y="99.1" transform="rotate(-90 460.1 99.1)">9</text>
<text x="463.6" y="99.1" transform="rotate(-90 463.6 99.1)">8</text>
<text x="467.1" y="99.1" transform="rotate(-90 467.1 99.1)">10</text>
<text x="126.6" y="102.3">7</text>
<text x="126.6" y="105.8">8</text>
<text x="130.1" y="104">VREGIN</text>
<text x="130.1" y="107.6">VBUS</text>
<text x="162" y="107.6">GPIO.5</text>
<text x="162" y="104">GPIO.4</text>
<text x="174.8" y="105.8">21</text>
<text x="174.8" y="102.3">22</text>
<text x="253" y="105.3">I34</text>
<text x="274.8" y="105.8">6</text>
<text x="274.8" y="102.3">5</text>
<text x="278.3" y="107.6">IO34</text>
<text x="278.3" y="104">SENSOR_VN</text>
<text x="302.1" y="104">RXD0</text>
<text x="303.1" y="107.6">IO21</text>
<text x="312.4" y="102.3">34</text>
<text x="312.4" y="105.8">33</text>
<text x="323.5" y="105.3">IO21</text>
<text x="372.4" y="105.8">1</text>
<text x="372.4" y="102.3">2</text>
<text x="375.9" y="104">1</text>
<text x="385.3" y="103.5">USB_DN</text>
<text x="446" y="104">1</text>
<text x="446" y="107.6">2</text>
<text x="450.5" y="105.4">VCC</text>
<text x="461.5" y="105.5" transform="rotate(-90 461.5 105.5)">EP</text>
<text x="465" y="105.5" transform="rotate(-90 465 105.5)">EP</text>
<text x="468.5" y="105.5" transform="rotate(-90 468.5 105.5)">EP</text>
<text x="124.6" y="112.9">10</text>
<text x="126.6" y="109.3">9</text>
<text x="130.1" y="111.1">RSTb</text>
<text x="162" y="111.1">GPIO.6</text>
<text x="174.8" y="112.9">19</text>
<text x="174.8" y="109.3">20</text>
<text x="253" y="112.3">IO32</text>
<text x="253" y="108.8">I35</text>
<text x="274.8" y="112.9">8</text>
<text x="274.8" y="109.3">7</text>
<text x="278.3" y="111.1">IO35</text>
<text x="306.3" y="111.1">NC</text>
<text x="312.4" y="109.3">32</text>
<text x="312.4" y="112.9">31</text>
<text x="323.5" y="112.3">IO19</text>
<text x="383.5" y="110.6">USB_DP</text>
<text x="446" y="111.1">3</text>
<text x="450.5" y="109">D-</text>
<text x="450.5" y="112.5">D+</text>
<text x="124.6" y="116.4">11</text>
<text x="124.6" y="119.9">12</text>
<text x="130.1" y="114.6">NC</text>
<text x="130.1" y="118.1">SUSPENDb</text>
<text x="154.2" y="118.1">GPIO.1/RXT</text>
<text x="154.4" y="114.6">GPIO.0/TXT</text>
<text x="174.8" y="119.9">17</text>
<text x="174.8" y="116.4">18</text>
<text x="253" y="119.4">IO25</text>
<text x="253" y="115.9">IO33</text>
<text x="272.8" y="119.9">10</text>
<text x="274.8" y="116.4">9</text>
<text x="278.3" y="118.1">IO33</text>
<text x="278.3" y="114.6">IO32</text>
<text x="303.1" y="114.6">IO19</text>
<text x="303.1" y="118.1">IO18</text>
<text x="312.4" y="116.4">30</text>
<text x="312.4" y="119.9">29</text>
<text x="323.5" y="115.9">IO18</text>
<text x="323.5" y="119.4">IO5</text>
<text x="446" y="114.6">4</text>
<text x="446" y="118.1">5</text>
<text x="450.5" y="116">ID</text>
<text x="450.5" y="119.6">GND</text>
<text x="124.6" y="123.4">13</text>
<text x="130.1" y="121.7">SUSPEND</text>
<text x="130.1" y="125.2">CHREN</text>
<text x="146.8" y="125.2">GPIO.3/WAKEUP</text>
<text x="150.1" y="121.7">GPIO.2/RS485</text>
<text x="174.8" y="123.4">16</text>
<text x="253" y="122.9">IO26</text>
<text x="272.8" y="123.4">11</text>
<text x="278.3" y="125.2">IO26</text>
<text x="278.3" y="121.7">IO25</text>
<text x="303.1" y="125.2">IO17</text>
<text x="305.1" y="121.7">IO5</text>
<text x="312.4" y="123.4">28</text>
<text x="323.5" y="122.9">IO17</text>
<text x="460.1" y="125.8" transform="rotate(-90 460.1 125.8)">6</text>
<text x="461.5" y="121.3" transform="rotate(-90 461.5 121.3)">EP</text>
<text x="463.6" y="125.8" transform="rotate(-90 463.6 125.8)">7</text>
<text x="465" y="121.3" transform="rotate(-90 465 121.3)">EP</text>
<text x="124.6" y="127">14</text>
<text x="130.1" y="128.7">CHR1</text>
<text x="164.5" y="128.7">CHR0</text>
<text x="174.8" y="127">15</text>
<text x="253" y="130">IO14</text>
<text x="253" y="126.4">IO27</text>
<text x="272.8" y="130.5">13</text>
<text x="272.8" y="127">12</text>
<text x="278.3" y="128.7">IO27</text>
<text x="303.1" y="128.7">IO16</text>
<text x="312.4" y="127">27</text>
<text x="312.4" y="130.5">26</text>
<text x="323.5" y="126.4">IO16</text>
<text x="351.8" y="126.4">IO0CON</text>
<text x="253" y="133.5">IO12</text>
<text x="272.8" y="134">14</text>
<text x="278.3" y="135.8">IO12</text>
<text x="278.3" y="132.3">IO14</text>
<text x="305.1" y="132.3">IO4</text>
<text x="305.1" y="135.8">IO0</text>
<text x="312.4" y="134">25</text>
<text x="312.4" y="137.5">24</text>
<text x="323.5" y="133.5">IO0</text>
<text x="323.5" y="137">IO2</text>
<text x="351.8" y="137">IO0BTN</text>
<text x="253" y="140.5">IO13</text>
<text x="272.8" y="141.1">16</text>
<text x="278.3" y="142.8">IO13</text>
<text x="303.1" y="142.8">IO15</text>
<text x="305.1" y="139.3">IO2</text>
<text x="312.4" y="141.1">23</text>
<text x="323.5" y="140.5">IO15</text>
<text x="272.8" y="148.1">18</text>
<text x="272.8" y="144.6">17</text>
<text x="278.3" y="149.9">NC</text>
<text x="278.3" y="146.4">NC</text>
<text x="306.3" y="146.4">NC</text>
<text x="306.3" y="149.9">NC</text>
<text x="312.4" y="144.6">22</text>
<text x="312.4" y="148.1">21</text>
<text x="272.8" y="151.7">19</text>
<text x="278.3" y="153.4">NC</text>
<text x="306.3" y="153.4">NC</text>
<text x="312.4" y="151.7">20</text>
<text x="132" y="215.3" transform="rotate(-90 132 215.3)">4</text>
<text x="245" y="215.2">1</text>
<text x="261.1" y="215.2">2</text>
<text x="305.9" y="212.9">IO0_BTN</text>
<text x="415.3" y="211.1">TXD0</text>
<text x="464.6" y="211.1">RXD</text>
<text x="133.7" y="223.1" transform="rotate(-90 133.7 223.1)">TAB</text>
<text x="245" y="222.2">3</text>
<text x="261.1" y="222.2">4</text>
<text x="415.3" y="225.2">RXD0</text>
<text x="464.6" y="225.2">TXD</text>
<text x="457.6" y="230.5">EN</text>
<text x="133.7" y="246" transform="rotate(-90 133.7 246)">VOUT(TAB)</text>
<text x="137.3" y="246" transform="rotate(-90 137.3 246)">VIN</text>
<text x="599.4" y="245.8" transform="rotate(-90 599.4 245.8)">1</text>
<text x="600.8" y="241.3" transform="rotate(-90 600.8 241.3)">1</text>
<text x="602.9" y="245.8" transform="rotate(-90 602.9 245.8)">2</text>
<text x="604.3" y="241.3" transform="rotate(-90 604.3 241.3)">2</text>
<text x="606.5" y="245.8" transform="rotate(-90 606.5 245.8)">3</text>
<text x="607.9" y="241.3" transform="rotate(-90 607.9 241.3)">3</text>
<text x="132" y="249.5" transform="rotate(-90 132 249.5)">2</text>
<text x="135.5" y="249.5" transform="rotate(-90 135.5 249.5)">3</text>
<text x="408.2" y="258.7">DTR</text>
<text x="309.4" y="279.9">EN</text>
<text x="237.9" y="282.2">1</text>
<text x="254" y="282.2">2</text>
<text x="408.2" y="283.4">RTS</text>
<text x="237.9" y="289.2">3</text>
<text x="254" y="289.2">4</text>
<text x="466.4" y="295.8">IO_BTN</text>
<text x="104.3" y="359.8">1</text>
<text x="107.8" y="358">1</text>
<text x="233.1" y="359.8">1</text>
<text x="236.6" y="358">1</text>
<text x="104.3" y="363.3">2</text>
<text x="107.8" y="361.6">2</text>
<text x="107.8" y="365.1">3</text>
<text x="126" y="364.6">IO23</text>
<text x="233.1" y="363.3">2</text>
<text x="236.6" y="361.6">2</text>
<text x="236.6" y="365.1">3</text>
<text x="244.2" y="364.6">EN</text>
<text x="104.3" y="366.9">3</text>
<text x="104.3" y="370.4">4</text>
<text x="107.8" y="368.6">4</text>
<text x="126" y="371.6">TXD0</text>
<text x="126" y="368.1">IO22</text>
<text x="233.1" y="366.9">3</text>
<text x="233.1" y="370.4">4</text>
<text x="236.6" y="368.6">4</text>
<text x="244.2" y="368.1">I36</text>
<text x="244.2" y="371.6">I39</text>
<text x="104.3" y="373.9">5</text>
<text x="104.3" y="377.4">6</text>
<text x="107.8" y="372.1">5</text>
<text x="107.8" y="375.7">6</text>
<text x="126" y="375.1">RXD0</text>
<text x="233.1" y="373.9">5</text>
<text x="233.1" y="377.4">6</text>
<text x="236.6" y="372.1">5</text>
<text x="236.6" y="375.7">6</text>
<text x="244.2" y="375.1">I34</text>
<text x="104.3" y="381">7</text>
<text x="107.8" y="379.2">7</text>
<text x="107.8" y="382.7">8</text>
<text x="126" y="378.7">IO21</text>
<text x="233.1" y="381">7</text>
<text x="236.6" y="379.2">7</text>
<text x="236.6" y="382.7">8</text>
<text x="244.2" y="378.7">I35</text>
<text x="244.2" y="382.2">IO32</text>
<text x="104.3" y="384.5">8</text>
<text x="104.3" y="388">9</text>
<text x="107.8" y="386.3">9</text>
<text x="107.8" y="389.8">10</text>
<text x="126" y="389.3">IO18</text>
<text x="126" y="385.7">IO19</text>
<text x="233.1" y="384.5">8</text>
<text x="233.1" y="388">9</text>
<text x="236.6" y="386.3">9</text>
<text x="236.6" y="389.8">10</text>
<text x="244.2" y="385.7">IO33</text>
<text x="244.2" y="389.3">IO25</text>
<text x="102.3" y="391.5">10</text>
<text x="102.3" y="395.1">11</text>
<text x="107.8" y="393.3">11</text>
<text x="126" y="392.8">IO5</text>
<text x="231.1" y="391.5">10</text>
<text x="231.1" y="395.1">11</text>
<text x="236.6" y="393.3">11</text>
<text x="244.2" y="392.8">IO26</text>
<text x="102.3" y="398.6">12</text>
<text x="107.8" y="396.8">12</text>
<text x="107.8" y="400.4">13</text>
<text x="126" y="396.3">IO17</text>
<text x="126" y="399.8">IO16</text>
<text x="231.1" y="398.6">12</text>
<text x="236.6" y="396.8">12</text>
<text x="236.6" y="400.4">13</text>
<text x="244.2" y="396.3">IO27</text>
<text x="244.2" y="399.8">IO14</text>
<text x="102.3" y="402.1">13</text>
<text x="102.3" y="405.7">14</text>
<text x="107.8" y="403.9">14</text>
<text x="107.8" y="407.4">15</text>
<text x="117.2" y="406.9">IO0_CON</text>
<text x="126" y="403.4">IO4</text>
<text x="231.1" y="402.1">13</text>
<text x="231.1" y="405.7">14</text>
<text x="236.6" y="403.9">14</text>
<text x="236.6" y="407.4">15</text>
<text x="244.2" y="403.4">IO12</text>
<text x="102.3" y="409.2">15</text>
<text x="102.3" y="412.7">16</text>
<text x="107.8" y="411">16</text>
<text x="126" y="413.9">IO15</text>
<text x="126" y="410.4">IO2</text>
<text x="231.1" y="409.2">15</text>
<text x="231.1" y="412.7">16</text>
<text x="236.6" y="411">16</text>
<text x="244.2" y="410.4">IO13</text>
<text x="380" y="412.2">IO18</text>
<text x="102.3" y="416.2">17</text>
<text x="107.8" y="414.5">17</text>
<text x="231.1" y="416.2">17</text>
<text x="236.6" y="414.5">17</text>
</g>
<g font-size="3.2">
<text x="126.6" y="88.2">3</text>
<text x="130.1" y="89.9">GND</text>
<text x="274.8" y="88.2">1</text>
<text x="278.3" y="89.9">GND</text>
<text x="303.7" y="89.9">GND</text>
<text x="312.4" y="88.2">38</text>
<text x="272.8" y="137.5">15</text>
<text x="278.3" y="139.3">GND</text>
<text x="130.2" y="246" transform="rotate(-90 130.2 246)">ADJ(GND)</text>
<text x="128.4" y="249.5" transform="rotate(-90 128.4 249.5)">1</text>
</g>
<g font-size="3.2" fill="#f00">
<text x="126.6" y="98.7">6</text>
<text x="130.1" y="100.5">VDD</text>
<text x="274.8" y="98.7">4</text>
<text x="278.3" y="100.5">SENSOR_VP</text>
</g>
</svg>
